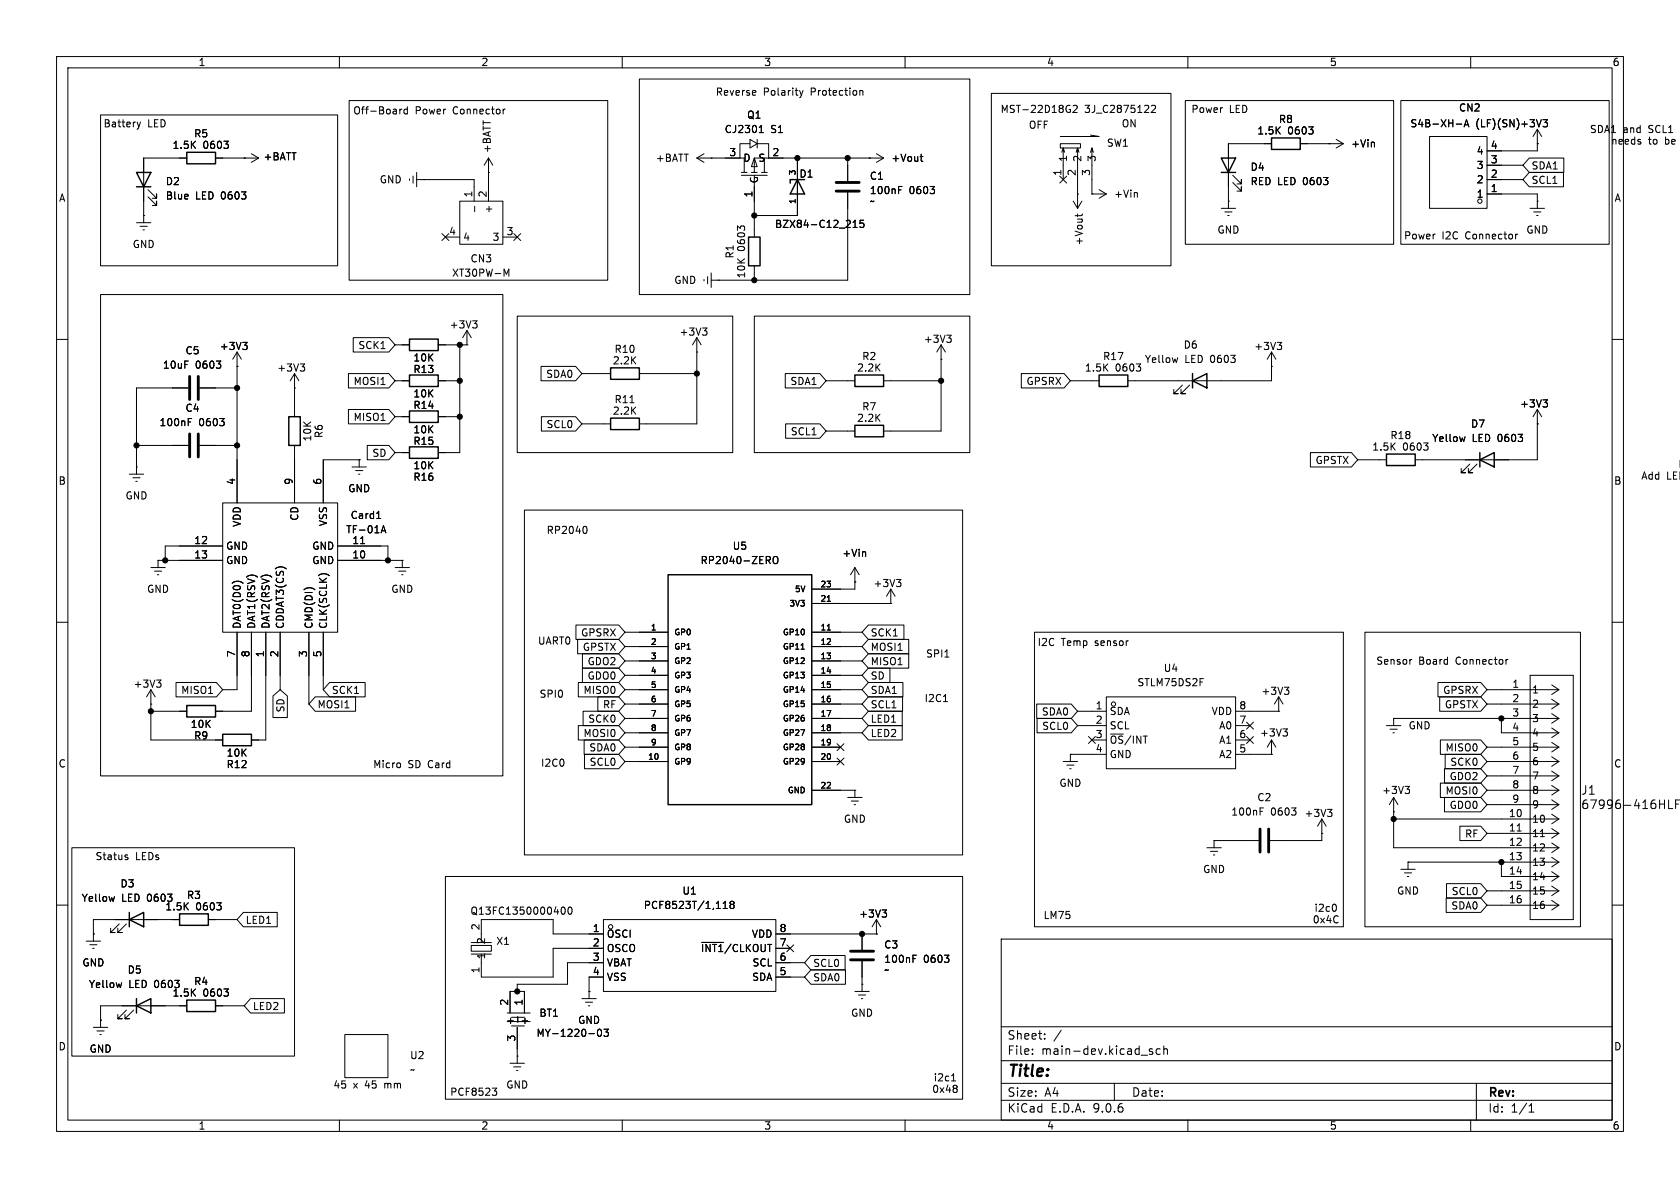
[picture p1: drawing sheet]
<svg xmlns="http://www.w3.org/2000/svg" width="297mm" height="210mm" viewBox="0 0 297 210" stroke-linecap="round" stroke-linejoin="round" font-family="sans-serif">
<g fill="none" stroke="#000" stroke-width=".18">
<path d="M10 10h277v190h-277zM12 12h273v186h-273zM60 10v2M61.7 17.8h45.7v31.7h-45.7zM70.7 19.3v.8M71 19.3l-.3 .2M72 19.4l-.3-.1-.3 .2 .1 .6h.5M72 18.9v1.2M89.3 19.3l-.4 .2M110 10v2M113 14h58.4v38.1h-58.4zM133.6 16.1v.2l-.6 .1"/>
<path d="M141.4 16l.3 .8M141.7 16.8l-.3 .5M142 16l-.3 .8M152 16v.8M152 16.1l.2-.1 .3 .1 .1 .7M160 10v2M175.3 16.5h31.7v30.5h-31.7zM189 19.3h.2v.5M189.7 18.7l.5-.1 .2 .4-.7 .9h.7M203.6 18.7l.4-.1 .3 .4-.8 .9h.8M209.5 17.8h36.9v25.4h-36.9zM210 10v2"/>
<path d="M247.6 17.8h36.9v25.4h-36.9zM260 10v2M17.8 20.3h41.9v26.7h-41.9zM24.1 39.4h2.6M24.2 21.6l.3 .8M24.5 22.4l-.1 .4M24.8 21.6l-.3 .8M25.4 38.1h.1M26.2 34.8l1.5 1.5v-.7v.7h-.8M26.2 33.5l1.5 1.6v-.8v.8h-.8M33 27.9h-7.6v11.5M38.1 27.9h7.6"/>
<path d="M39.6 25h.8l-.5 .4M40.3 25.6v.5M43.2 27.9h.1M44.4 27.2l1.3 .7M45.7 27.9l-1.3 .8M72.4 31.6v.3M73 31.1v1.3M73.7 31.8h10.1v3.8M73.7 30.5v2.5M74.9 31.8h.1M81.3 35.6h7.6v7.6h-7.6zM83.9 36.5v.9"/>
<path d="M86.4 30.5h.1M86.4 27.9v7.7M86.4 27.9l-.8 1.3M86.4 27.9l.7 1.3M123.2 27.9h7.6M123.2 27.9l1.3 .8M124.5 27.2l-1.3 .7M125.7 27.9h.1M131.1 31h4.5M131.1 30.5h1M132.6 25.4h-1.8v2.5h.8v2.6M132.6 24.6l1.3 .8-1.3 .8z"/>
<path d="M132.8 30.5h1.1M133.3 27.9l.6 1.6h-1.1zM133.3 33v8.9M133.9 25.4h2v2.5M133.9 24.6v1.6M134.2 23.4h.8M134.3 22.5l.3-.3v1.2M134.6 30.5h1M135.1 27.9v2.6M135.9 27.9h-2.6v2.6M135.9 27.9h20.3M141 27.9v10.2h-7.7"/>
<path d="M149.9 34v15.5h-24.2M149.9 27.9v4.1M150.8 39.3l.4-.4v1.3M152.7 38.9h-.6l-.1 .6 .2-.1 .4 .1 .1 .2v.4l-.2 .1-.5-.1M153.7 27.9h.1M154.9 27.2l1.3 .7M156.2 27.9l-1.3 .8M158.9 33.6h.4M158.9 33h.6M162.7 27.7h.5M162.9 27.2v1.1l.3 .2M164.4 33h.8l-.4 .4"/>
<path d="M165.2 33.6v.5M187.4 31.1l1.2 1.3M187.4 25.4h3.6v.8h-3.6zM188 26.2l-.3 .7M188.2 26.9l-.2-.7v5.6M188.6 31.1l-1.2 1.3M189.7 35.6l.8 1.2M190.5 37.8v.5M190.5 34.3h.1M190.5 26.2l-.2 .7M190.7 26.9l-.2-.7v10.6M191.3 35.6l-.8 1.2"/>
<path d="M191.3 37.8l-.1 .3h-1.1M192.8 23.9l1.5 .2h-6.9M193 34.3h.1M193 34.3h2.6M193 26.2l-.2 .7M193.3 26.9l-.3-.7v8.1M194.3 33.5l1.3 .8M195.6 34.3l-1.3 .8M200.9 34l.2 .2v.7M215.9 36.8h2.5M216.5 37.5h1.3M217 38.1h.3"/>
<path d="M217.2 35.6h.1M217.9 32.3l1.6 1.5v-.8v.8h-.8M217.9 31l1.6 1.5v-.7v.7h-.8M224.8 25.4h-7.6v11.4M229.9 25.4h7.6M231.4 22.4h.7l-.4 .5M232.1 23v.6M234.9 25.4h.1M236.2 24.6l1.3 .8M237.5 25.4l-1.3 .8M242.8 25.1l.2 .2v.7M252.7 24.1h10.2v12.7h-10.2z"/>
<path d="M257.4 21.9h1M258.8 22.4l.5-1.2 .4 1.2M259 22.1h.6M262.9 34.3h8.9v2.5M262.9 31.8h6.3M262.9 29.2h6.3M270.4 27.9h6.1v2.6h-6.1l-1.2-1.3zM270.4 30.5h6v2.5h-6l-1.2-1.2zM270.5 36.8h2.5M271.1 37.5h1.3M271.7 38.1h.2M271.8 25.4h.1"/>
<path d="M271.8 35.6h.1M271.8 22.9v3.8h-8.9M271.8 22.9l-.8 1.2M271.8 22.9l.7 1.2M272.8 21.2h.8l-.5 .4M273.3 21.6l.3 .3v.3l-.3 .2M17.8 52.1h71.1v85.1h-71.1zM24.8 40h1.2M25.3 40.6h.2M62.4 59.7h6.3l1.1 1.3-1.1 1.2h-6.3zM78.1 41.3l1.2 1.2M78.7 41.9h2.6"/>
<path d="M79.3 41.3l-1.2 1.2M82.5 58.4l-.7 1.3M82.5 58.4l.8 1.3M82.5 58.4v2.6M83.6 56.7h.7l-.4 .5M84.1 57.2l.2 .2v.3l-.2 .3M88.9 41.9h2.5M89.1 47.6l.4 .9 .5-.9v1.2M90.8 41.3l1.2 1.2M91.4 55.9h38.1v24.1h-38.1zM92 41.3l-1.2 1.2M123.2 59.7l-.8 1.3"/>
<path d="M123.2 59.7l.8 1.3M123.2 59.7v15.2h-10.2M124.2 58h.8l-.4 .5M124.5 49.4v.3M124.7 58.5l.3 .2v.3l-.3 .3M125.1 48.9v1.3M125.7 48.3v2.5M127 49.5h.1M130.9 40.4l-.5-.5v.8M131 40h.5M133.3 55.9h38.1v24.1h-38.1zM133.3 47v2.5"/>
<path d="M150.8 40.2h.7M167.4 59.3h.8l-.5 .4M167.9 59.7l.3 .3v.3l-.3 .2M268.3 41.4l-.4 .2M10 60h2M24.1 78.7h9.2M33.3 68.6h-9.2v15.2M33.3 74.6h.4M33.3 74h.6M35.3 68.6h6.6M35.3 78.7h6.6M38.2 63.8h.8l-.4 .5"/>
<path d="M38.8 74h.8l-.4 .5M39 64.4v.6M39.6 74.6v.5M41.9 64.8h.1M41.9 62.2v26.7M41.9 62.2l-.8 1.3M41.9 62.2l.8 1.3M42.9 60.5h.8l-.4 .5M43.5 61l.2 .2v.4l-.2 .2M52.1 68.6h.1M52.1 66l-.8 1.3M52.1 66l.7 1.3"/>
<path d="M52.1 66v7.7M52.1 78.7v10.2M53.1 64.3h.8l-.5 .5M53.6 64.8l.3 .3v.3l-.3 .2M61.6 72.4h7.1l1.1 1.3-1.1 1.2h-7.1zM61.6 66h7.1l1.1 1.3-1.1 1.3h-7.1zM64.9 78.7h3.8l1.1 1.3-1.1 1.3h-3.8zM69.8 73.7h2.6M69.8 61h2.6M69.8 67.3h2.6M77.5 73.7h3.8M77.5 61h5"/>
<path d="M77.5 67.3h3.8M81.3 61v19h-3.8M82.5 61h.1M95.6 64.8h6.2l1.1 1.2-1.1 1.3h-6.2zM95.7 73.7h6.1l1.1 1.2-1.1 1.3h-6.1zM102.9 66h5M102.9 74.9h5M111.4 71.2h.7M113 66h10.2M123.2 62.2h.1M138.8 66h6.1l1.1 1.3-1.1 1.3h-6.1zM138.9 74.9h6l1.1 1.3-1.1 1.3h-6z"/>
<path d="M146 67.3h5.1M146 76.2h5.1M156.2 67.3h10.2M166.4 63.5h.1M166.4 61v15.2h-10.2M166.4 61l-.8 1.2M166.4 61l.7 1.2M180.6 66h7.5l1.1 1.3-1.1 1.3h-7.5zM189.2 67.3h5.1M200.9 64.3h.8l-.5 .5M201.6 64.9v.6M208.2 63.2l-.2 .9"/>
<path d="M209 68.1l-1.5 1.5h.8h-.8v-.8M210.3 68.1l-1.5 1.5h.7h-.7v-.8M224.8 64.8h.1M224.8 62.2v5.1h-25.4M224.8 62.2l-.8 1.3M224.8 62.2l.8 1.3M225.8 60.5h.8l-.4 .5M226.3 61l.3 .2v.4l-.3 .2M251.7 78.3h.8l-.5 .5M252.4 78.9v.6M259 77.2l-.2 .8M271.8 74.9h.1"/>
<path d="M271.8 72.4l-.8 1.3M271.8 72.4l.7 1.3M271.8 72.4v8.9h-21.6M272.8 70.7h.8l-.5 .5M273.3 71.2l.3 .2v.3l-.3 .3M285 60h2M22.9 83.8h2.5M23.5 84.5h1.3M24 85.1h.3M24.1 82.6h.1M27.9 99.1h.1M27.9 99.1h11.5"/>
<path d="M27.9 99.1v1.2M39.4 88.9h20.3v22.9h-20.3zM39.4 96.5h-10.2v2.6M59.7 99.1h11.4M59.7 96.5h8.9v2.6M62.2 82.6h2.6M62.9 83.2h1.2M63.4 83.8h.2M63.5 81.3h.1M63.5 81.3h-6.4v7.6M63.5 81.3v1.3M63.7 96.1h.8"/>
<path d="M66.6 91.7h.7M67.4 94.2l.4-1.3 .4 1.3M67.5 93.8h.6M69.8 80h2.6M71.1 99.1h.1M71.1 99.1v1.2M92.7 90.2h77.5v60.9h-77.5zM103.5 93a.79 .79 0 0 1 0 1.3M136.7 98.6l.3-.2a.43 .43 0 0 1 .5 .4v.4a.42 .42 0 0 1-.4 .5 .42 .42 0 0 1-.4-.5zM152.9 97.5l.1 .2v.7M231.7 80h7.2l1.1 1.3-1.1 1.3h-7.2zM240 81.3h5.1"/>
<path d="M259.8 82l-1.5 1.6h.8h-.8v-.8M261.1 82l-1.5 1.6h.7h-.7v-.8M10 110h2M26.7 100.3h2.5M27.3 101h1.3M27.8 101.6h.3M41.6 102.8h.8M41.9 111.8v10.1h-2.5M44.4 111.8v13.9h-6.3M47 111.8v19h-2.6M49.5 111.8v10.1M54.6 111.8v12.7"/>
<path d="M56.6 101.5l.5-.1 .8 .1M57.1 111.8v10.1M69.8 100.3h2.6M70.5 101h1.3M71 101.6h.2M101.8 110.5h7.6l1.1 1.3-1.1 1.2h-7.6zM102.1 113h7.3l1.1 1.3-1.1 1.3h-7.3zM103 115.6h6.4l1.1 1.2-1.1 1.3h-6.4zM103 118.1h6.4l1.1 1.3-1.1 1.3h-6.4zM110.5 111.8h7.6M110.5 114.3h7.6M110.5 116.8h7.6"/>
<path d="M110.5 119.4h7.6M141.6 114.8h.6M143.5 111.8h8.9M143.5 114.3h8.9M143.5 116.8h8.9M143.5 119.4h8.9M143.5 106.7h14M146.2 106.3h.6M146.2 111.4h.6M151.1 102.9h.1M151.1 100.3v3.8h-7.6M151.1 100.3l-.7 1.3"/>
<path d="M151.1 100.3l.8 1.3M153.5 110.5h6.3v2.5h-6.3l-1.1-1.2zM153.5 118.1h3.8v2.6h-3.8l-1.1-1.3zM153.5 113h7.2v2.6h-7.2l-1.1-1.3zM153.5 115.6h7.2v2.5h-7.2l-1.1-1.3zM157.5 106.7h.1M157.5 104.1l-.8 1.3M157.5 104.1l.7 1.3M157.5 104.1v2.6M158.5 102.4h.8l-.5 .5M159 102.9l.3 .3v.3l-.3 .2M167 116.2h.8"/>
<path d="M182.9 111.8h54.6v52h-54.6zM241.3 111.8h38.1v52h-38.1zM249.6 116.6h-.2M266.6 116.6l-.4 .2M270.5 119.4h7.6v43.2h-7.6zM285 110h2M26.7 124.5h.1M26.7 121.9l-.8 1.3M26.7 121.9l.7 1.3M26.7 121.9v8.9h12.7M26.7 125.7h6.3M27.7 120.2h.8l-.5 .5"/>
<path d="M28.2 120.7l.3 .2v.3l-.3 .3M31.1 120.6h7.2l1.1 1.3-1.1 1.3h-7.2zM48.3 123l1.2-1.1 1.3 1.1v3.8h-2.5zM55.7 123.2h7.2v2.5h-7.2l-1.1-1.2zM58.3 120.6h6.3v2.6h-6.3l-1.2-1.3zM70.8 135v.6M102.2 128.3h7.2l1.1 1.2-1.1 1.3h-7.2zM102.2 120.6h7.2l1.1 1.3-1.1 1.3h-7.2zM103.1 125.7h6.3l1.1 1.3-1.1 1.3h-6.3zM103.3 130.8h6.1l1.1 1.3-1.1 1.3h-6.1zM103.3 133.3h6.1l1.1 1.3-1.1 1.3h-6.1zM105.7 123.2h3.7l1.1 1.3-1.1 1.2h-3.7z"/>
<path d="M110.5 129.5h7.6M110.5 121.9h7.6M110.5 124.5h7.6M110.5 127h7.6M110.5 132.1h7.6M110.5 134.6h7.6M143.5 129.5h8.9M143.5 121.9h8.9M143.5 124.5h8.9M143.5 127h8.9M143.5 132.1h5.1M143.5 134.6h5.1"/>
<path d="M143.5 139.7h7.6M148 131.5l1.2 1.2M148 134l1.2 1.2M149.2 131.5l-1.2 1.2M149.2 134l-1.2 1.2M151.1 139.7h.1M151.1 139.7v1.3M153.5 123.2h6.1v2.5h-6.1l-1.1-1.2zM153.5 125.7h6v2.6h-6l-1.1-1.3zM153.5 128.3h6v2.5h-6l-1.1-1.3zM153.5 120.6h6.1v2.6h-6.1l-1.1-1.3zM166.8 124h.7"/>
<path d="M183.3 124.5h6.1l1.1 1.2-1.1 1.3h-6.1zM183.3 127h6.1l1.1 1.3-1.1 1.2h-6.1zM188 134.6h2.5M188.6 135.3h1.3M189.1 135.9h.3M189.2 133.4h.1M189.2 133.4h6.4M189.2 133.4v1.2M190.5 125.7h5.1M190.5 128.3h5.1M192.4 130.2l1.2 1.2M193 130.8h2.6"/>
<path d="M193.6 130.2l-1.2 1.2M195.6 123.2h22.8v12.7h-22.8zM218.4 125.7h7.7M218.4 130.8h2.6M218.4 128.3h2.6M218.4 133.4h6.4M220.4 130.2l1.2 1.2M220.4 127.7l1.2 1.2M221.6 130.2l-1.2 1.2M221.6 127.7l-1.2 1.2M224.8 133.4h.1M224.8 130.8l-.8 1.3"/>
<path d="M224.8 130.8l.8 1.3M224.8 130.8v2.6M226.1 125.7h.1M226.1 123.2l-.8 1.3M226.1 123.2l.7 1.3M226.1 123.2v2.5M226.8 128.8h.8l-.4 .5M227.1 121.5h.8l-.5 .5M227.4 129.3l.2 .3v.3l-.2 .2M227.6 122l.3 .2v.3l-.3 .3M245.1 128.3h2.5M245.7 128.9h1.3"/>
<path d="M246.3 129.5h.2M246.4 127h.1M246.4 127v1.3M246.4 127h29.2M248.4 139h.8l-.4 .5M248.9 139.5l.3 .2v.3l-.3 .3M254.2 120.6h7.6l1.1 1.3-1.1 1.3h-7.6zM254.5 123.2h7.3l1.1 1.3-1.1 1.2h-7.3zM254.6 138.4h7.2l1.1 1.3-1.1 1.3h-7.2zM254.6 130.8h7.2l1.1 1.3-1.1 1.3h-7.2zM255.4 135.9h6.4l1.1 1.3-1.1 1.2h-6.4zM255.5 133.3h6.3l1.1 1.3-1.1 1.3h-6.3z"/>
<path d="M262.9 121.9h12.7M262.9 124.5h12.7M262.9 132.1h12.7M262.9 134.6h12.7M262.9 139.7h12.7M262.9 137.2h12.7M265.4 127v2.5h10.2M274.3 121.1l1.3 .8M274.3 123.6l1.3 .9M274.3 126.2l1.3 .8M274.3 128.7l1.3 .8M274.3 131.2l1.3 .9"/>
<path d="M274.3 133.8l1.3 .8M274.3 136.3l1.3 .9M274.3 138.9l1.3 .8M275.6 121.9l-1.3 .9M275.6 124.5l-1.3 .8M275.6 127l-1.3 .8M275.6 129.5l-1.3 .9M275.6 132.1l-1.3 .8M275.6 134.6l-1.3 .9M275.6 137.2l-1.3 .8M275.6 139.7l-1.3 .8M12.7 149.9h39.4v36.8h-39.4z"/>
<path d="M20.2 158.5l-.2 .8M22.3 151.1l.3 .1M22.3 151.5l.3 .1v.2l-.1 .2h-.3M38.3 159.6h.8l-.4 .5M78.7 154.9h91.5v39.4h-91.5zM127.8 159.7l.4-.4v1.3M129.3 159.9l-.2 .2v.4l.2 .1 .4-.1 .1-.1v-.3l-.3-.2M129.3 159.9l-.2-.3 .2-.3h.2l.3 .3-.3 .3M129.3 159.9h.2M149.9 141h2.5M150.5 141.6h1.3M151 142.2h.3"/>
<path d="M213.4 149.9h2.5M214 150.5h1.3M214.5 151.1h.3M214.6 148.6h.1M214.6 148.6h7.9M214.6 148.6v1.3M222.8 143.4h.4M222.8 142.8h.6M228.3 142.8h.8l-.4 .5M229.1 143.4v.6M233.7 147.3h.1M233.7 144.8v3.8h-9.2"/>
<path d="M233.7 144.8l-.8 1.3M233.7 144.8l.7 1.3M234.7 143.1h.8l-.5 .5M235.2 143.6l.3 .2v.3l-.3 .2M236.1 159.9l.2 .4-.2 .7M246.4 143.5h.1M246.4 141v8.9h29.2M246.4 141l-.8 1.2M246.4 141l.7 1.2M246.4 144.8h29.2M247.6 153.7h2.6M248.3 154.3h1.3"/>
<path d="M248.8 154.9h.2M248.9 152.4h.1M248.9 152.4v1.3M248.9 152.4h26.7M255.4 141h6.4l1.1 1.2-1.1 1.3h-6.4zM255.7 158.7h6.1l1.1 1.3-1.1 1.3h-6.1zM255.7 156.2h6.1l1.1 1.3-1.1 1.3h-6.1zM258.1 146h3.7l1.1 1.3-1.1 1.3h-3.7zM262.9 142.2h12.7M262.9 147.3h12.7M262.9 157.5h12.7M265.4 152.4v2.5h10.2"/>
<path d="M268.2 146.9h.7M272.3 147.9h.7M274.3 141.4l1.3 .8M274.3 143.9l1.3 .9M274.3 146.5l1.3 .8M274.3 149l1.3 .9M274.3 151.6l1.3 .8M274.3 154.1l1.3 .8M274.3 156.6l1.3 .9M274.3 159.2l1.3 .8M275.6 142.2l-1.3 .9M275.6 144.8l-1.3 .8"/>
<path d="M275.6 147.3l-1.3 .9M275.6 149.9l-1.3 .8M275.6 152.4l-1.3 .8M275.6 154.9l-1.3 .9M275.6 157.5l-1.3 .8M295 141.4v1.5h.7M296.2 142.1h.5M297 141.4h-.8v1.5M10 160h2M15.2 166.4h2.6M15.9 167h1.2M16.4 167.6h.2"/>
<path d="M16.5 165.1h.1M21.1 163.3l-1.5 1.5h.7h-.7v-.7M21.5 173.7l-.2 .9M22.4 163.3l-1.6 1.5h.8h-.8v-.7M22.4 178.6l-1.6 1.5h.8h-.8v-.8M23.6 178.6l-1.5 1.5h.8h-.8v-.8M31.7 162.6h-15.2v3.8M33 177.8h-15.2v3.8M36.8 162.6h5.1M38.1 177.8h5.1M39 160.2v.5M39.6 174.8h.8l-.5 .5"/>
<path d="M40.3 175.4v.6M43 161.3h6v2.5h-6l-1.1-1.2zM44.3 176.5h6v2.6h-6l-1.1-1.3zM83.3 167.1h3.6v1.1h-3.6zM83.3 168.7h3.6M83.3 166.6h3.6M89.7 179.1h4M90.2 179.1v-3.8h2.5v3.8M90.4 179.8h2.3M91.5 179.7v1M99.4 160.4l.1-.1a.68 .68 0 0 1 .4 .7 .68 .68 0 0 1-.4 .6 .84 .84 0 0 1-.1-1.2zM100.5 160.5l.2-.2a.68 .68 0 0 1 .4 .7 .68 .68 0 0 1-.4 .6l-.2-.1-.1-.4z"/>
<path d="M102.9 176.5h2.5M103.5 177.2h1.3M104 177.8h.3M104.1 175.3h.1M106.7 162.6h30.5v12.7h-30.5zM106.7 165.1h-8.9v-2.5h-12.7v4M106.7 167.6h-8.9v5.1h-12.7v-4M106.7 172.7h-2.6v3.8M106.7 170.2h-6.4v3.8h-8.9v1.3M124 166.6h3.9M127.8 160.6h.8M137.2 167.6h2.5"/>
<path d="M137.2 165.1h17.7M137.2 170.2h5M137.2 172.7h5M139.1 167l1.2 1.2M140.3 167l-1.2 1.2M143.4 171.4h6.1v2.6h-6.1l-1.2-1.3zM143.4 168.9h6v2.6h-6l-1.2-1.3zM151.1 175.3h2.6M151.8 175.9h1.2M152.3 176.5h.2M152.4 174h.1M152.4 165.1v2.8"/>
<path d="M152.4 169.9v5.4M154.9 165.1h.1M154.9 162.6l-.7 1.2M154.9 162.6l.8 1.2M154.9 162.6v2.5M155.9 160.9h.8l-.4 .4M156.5 161.3l.2 .3v.3l-.2 .2M161.4 169.5h.4M161.4 168.9h.6M167 168.9h.8l-.5 .4M167.7 169.5v.5M177 166h108v32h-108z"/>
<path d="M262.9 160h12.7M275.6 160l-1.3 .9M285 160h2M16.5 181.6h2.5M17.1 182.2h1.3M17.7 182.9h.2M17.8 180.3h.1M60 198v2M61 182.9h7.6v7.6h-7.6zM87 192.4h.8l-.4 .4 .4 .2v.4l-.2 .2h-.4M89.7 180.6h4M90.2 188h2.5"/>
<path d="M90.4 181.4h2.3M90.8 188.6h1.3M91.3 189.2h.3M91.4 186.7h.1M91.4 181.6v6.4M104.1 182.7h1M105.7 182.1l.2-.2a.68 .68 0 0 1 .5 .7 .68 .68 0 0 1-.5 .6l-.2-.1-.1-.4zM106.8 181.9h.8l-.5 .5 .4 .1v.6l-.2 .1-.5-.1M110 198v2M160 198v2M168.2 191.1h.7M168.5 190l.1-.2v1.3"/>
<path d="M169 191.9l.2 .2-.2 .3 .2 .2v.3l-.2 .2M177 194.5h108M177 191.5h108M177 187.5h108M177 181.5h108M182.5 186.3v.1M182.5 185.5v.1M184.7 183.6v.1M184.7 182.8v.1M187.6 182.1l-1.3 2M197 191.5v3M203.7 185.5l-.3-.1-.2 .2v.2l.5 .2v.3h-.5"/>
<path d="M205.1 185.5l-.4-.1-.3 .3v.4l.1 .2h.6M205.7 185.5l.3-.1 .3 .1 .1 .9M205.7 184.9v1.5M210 198v2M260 198v2M261 191.5v6.5M270.3 196.6h.9M270.3 195.5l.4-.4v1.5"/>
<circle cx="261.6" cy="35.6" r=".38"/>
<circle cx="196.9" cy="124.5" r=".38"/>
<circle cx="108" cy="163.8" r=".38"/>
</g>
<g fill="none" stroke="#000" stroke-width=".25">
<path d="M24.1 30.5h2.6l-1.3 2.5zM24.1 33h2.6M33 26.9h5.1v2.1h-5.1zM141 31.8l1.2 2.5h-2.5zM141 31.8h-1.3v.6M215.9 27.9h2.5l-1.2 2.6zM215.9 30.5h2.5M224.8 24.4h5.1v2h-5.1zM72.4 59.9h5.1v2.1h-5.1zM132.3 41.9h2.1v5.1h-2.1zM51.1 73.7h2v5h-2zM72.4 72.6h5.1v2.1h-5.1z"/>
<path d="M72.4 79h5.1v2h-5.1zM72.4 66.3h5.1v2h-5.1zM107.9 65h5.1v2.1h-5.1zM107.9 73.9h5.1v2h-5.1zM151.1 75.2h5.1v2h-5.1zM151.1 66.3h5.1v2h-5.1zM194.3 66.3h5.1v2h-5.1zM210.8 67.3l2.6-1.3v2.6zM210.8 66v2.6M245.1 80.3h5.1v2h-5.1zM261.6 81.3l2.6-1.3v2.6zM261.6 80v2.6"/>
<path d="M118.1 101.6h25.4v40.6h-25.4zM33 124.7h5.1v2h-5.1zM39.4 129.8h5v2h-5zM22.9 162.6l2.5-1.3v2.5zM22.9 161.3v2.5M24.1 177.8l2.6-1.3v2.6zM24.1 176.5v2.6M31.7 161.5h5.1v2.1h-5.1zM33 176.8h5.1v2h-5.1z"/>
</g>
<path d="M147.8 32.3h4.1M147.8 33.8h4.1M33.5 66.5v4.1M33.5 76.7v4.1M35.1 66.5v4.1M35.1 76.7v4.1M222.8 146.6v4M224.3 146.6v4M150.4 168.1h4M150.4 169.7h4" fill="none" stroke="#000" stroke-width=".51"/>
<g fill="#000" stroke="#000" stroke-width=".18">
<circle cx="133.3" cy="38.1" r=".46"/>
<circle cx="141" cy="27.9" r=".46"/>
<circle cx="149.9" cy="27.9" r=".46"/>
<circle cx="133.3" cy="49.5" r=".46"/>
<circle cx="24.1" cy="78.7" r=".46"/>
<circle cx="41.9" cy="78.7" r=".46"/>
<circle cx="41.9" cy="68.6" r=".46"/>
<circle cx="81.3" cy="73.7" r=".46"/>
<circle cx="81.3" cy="61" r=".46"/>
<circle cx="81.3" cy="67.3" r=".46"/>
<circle cx="123.2" cy="66" r=".46"/>
<circle cx="166.4" cy="67.3" r=".46"/>
<circle cx="29.2" cy="99.1" r=".46"/>
<circle cx="68.6" cy="99.1" r=".46"/>
<circle cx="26.7" cy="125.7" r=".46"/>
<circle cx="265.4" cy="127" r=".46"/>
<circle cx="246.4" cy="144.8" r=".46"/>
<circle cx="265.4" cy="152.4" r=".46"/>
<circle cx="91.4" cy="175.3" r=".46"/>
<circle cx="152.4" cy="165.1" r=".46"/>
</g>
<text font-size="2.8" x="178" y="190.9">Title:</text>
<g font-size="2.1">
<text x="279.5" y="140.7">J1</text>
<text x="279.5" y="143.2">67996-416HLF</text>
<text x="178" y="184">Sheet:</text>
<text x="178" y="186.7">File:</text>
<text x="184.1" y="186.7">main-dev.kicad_sch</text>
<text x="178" y="196.9">KiCad</text>
<text x="178" y="194.1">Size:</text>
<text x="184.7" y="194.1">A4</text>
<text x="185.7" y="196.9">E.D.A.</text>
<text x="193.3" y="196.9">9.0.6</text>
<text x="200" y="194.1">Date:</text>
<text x="263" y="194.3">Rev:</text>
<text x="263" y="196.9">Id:</text>
<text x="267.1" y="196.9">1/1</text>
</g>
<g font-size="1.8">
<text x="35" y="11.9">1</text>
<text x="85" y="11.9">2</text>
<text x="135" y="11.9">3</text>
<text x="185" y="11.9">4</text>
<text x="235" y="11.9">5</text>
<text x="285" y="11.9">6</text>
<text x="126.4" y="17.1">Reverse</text>
<text x="134.9" y="17.1">Polarity</text>
<text x="143.4" y="17.1">Protection</text>
<text x="18.2" y="22.7">Battery</text>
<text x="26.1" y="22.7">LED</text>
<text x="62.4" y="20.4">Off-Board</text>
<text x="73.4" y="20.4">Power</text>
<text x="80.2" y="20.4">Connector</text>
<text x="128" y="23.7">CJ2301</text>
<text x="132" y="21.2">Q1</text>
<text x="136.3" y="23.7">S1</text>
<text x="176.8" y="20.2">MST-22D18G2</text>
<text x="181.8" y="23">OFF</text>
<text x="191.8" y="20.2">3J_C2875122</text>
<text x="198.2" y="22.7">ON</text>
<text x="210.5" y="20.2">Power</text>
<text x="217.3" y="20.2">LED</text>
<text x="222.2" y="24">1.5K</text>
<text x="226" y="21.9">R8</text>
<text x="227.6" y="24">0603</text>
<text x="249.2" y="22.7">S4B-XH-A</text>
<text x="257.8" y="19.9">CN2</text>
<text x="260.9" y="22.7">(LF)(SN) +3V3</text>
<text x="281" y="23.7">SDA1</text>
<text x="286.9" y="23.7">and</text>
<text x="291.5" y="23.7">SCL1</text>
<text x="30.4" y="26.5">1.5K</text>
<text x="34.2" y="24.5">R5</text>
<text x="35.9" y="26.5">0603</text>
<text x="46.5" y="28.5">+BATT</text>
<text x="87" y="27.2" transform="rotate(-90 87 27.2)">+BATT</text>
<text x="115.8" y="28.8">+BATT</text>
<text x="128.8" y="27.7">3</text>
<text x="131.3" y="28.8">D</text>
<text x="134" y="28.8">S</text>
<text x="136.5" y="27.7">2</text>
<text x="157.5" y="28.8">+Vout</text>
<text x="188.8" y="28.7" transform="rotate(-90 188.8 28.7)">1</text>
<text x="191.4" y="28.7" transform="rotate(-90 191.4 28.7)">2</text>
<text x="193.9" y="28.7" transform="rotate(-90 193.9 28.7)">3</text>
<text x="195.6" y="26.1">SW1</text>
<text x="238.8" y="26.3">+Vin</text>
<text x="261" y="27.5">4</text>
<text x="263.5" y="29">3</text>
<text x="263.5" y="26.4">4</text>
<text x="284.7" y="25.8">needs</text>
<text x="291.4" y="25.8">to</text>
<text x="294.4" y="25.8">be</text>
<text x="10.3" y="35.9">A</text>
<text x="29.2" y="32.9">D2</text>
<text x="29.2" y="35.5">Blue</text>
<text x="34.6" y="35.5">LED 0603</text>
<text x="67" y="32.6">GND</text>
<text x="83.6" y="35" transform="rotate(-90 83.6 35)">1</text>
<text x="86.1" y="35" transform="rotate(-90 86.1 35)">2</text>
<text x="133.1" y="35" transform="rotate(-90 133.1 35)">1</text>
<text x="134.2" y="32.5" transform="rotate(-90 134.2 32.5)">G</text>
<text x="141.2" y="31.6">D1</text>
<text x="153.7" y="32">C1</text>
<text x="153.7" y="34.5">100nF</text>
<text x="160.7" y="34.5">0603</text>
<text x="187.7" y="31.2" transform="rotate(-90 187.7 31.2)">1</text>
<text x="190.2" y="31.2" transform="rotate(-90 190.2 31.2)">2</text>
<text x="192.8" y="31.2" transform="rotate(-90 192.8 31.2)">3</text>
<text x="196.9" y="35.2">+Vin</text>
<text x="221" y="30.4">D4</text>
<text x="221" y="32.9">RED LED 0603</text>
<text x="261" y="35.2">1</text>
<text x="261" y="32.6">2</text>
<text x="261" y="30.1">3</text>
<text x="263.5" y="34">1</text>
<text x="263.5" y="31.5">2</text>
<text x="270.7" y="30.2">SDA1</text>
<text x="270.7" y="32.7">SCL1</text>
<text x="285.3" y="35.9">A</text>
<text x="79.3" y="41.7">4</text>
<text x="87.2" y="37.8" transform="rotate(-90 87.2 37.8)">+</text>
<text x="89.5" y="41.7">3</text>
<text x="136.9" y="40.5">BZX84-C12_215</text>
<text x="153.7" y="36.4">~</text>
<text x="215.1" y="41.5">GND</text>
<text x="269.7" y="41.5">GND</text>
<text x="23.4" y="44">GND</text>
<text x="81.8" y="42.8">4</text>
<text x="83.1" y="46.6">CN3</text>
<text x="87" y="42.8">3</text>
<text x="129.9" y="45.8" transform="rotate(-90 129.9 45.8)">R1</text>
<text x="131.9" y="44.4" transform="rotate(-90 131.9 44.4)">0603</text>
<text x="191.6" y="43.5" transform="rotate(-90 191.6 43.5)">+Vout</text>
<text x="248.1" y="42.5">Power</text>
<text x="254.9" y="42.5">I2C</text>
<text x="259.2" y="42.5">Connector</text>
<text x="79.8" y="49.1">XT30PW-M</text>
<text x="119.1" y="50.4">GND</text>
<text x="131.9" y="49.3" transform="rotate(-90 131.9 49.3)">10K</text>
<text x="79.4" y="58.3">+3V3</text>
<text x="120" y="59.5">+3V3</text>
<text x="28.7" y="65.4">10uF</text>
<text x="32.7" y="62.8">C5</text>
<text x="34.5" y="65.4">0603</text>
<text x="38.8" y="62.1">+3V3</text>
<text x="48.9" y="65.9">+3V3</text>
<text x="63.3" y="61.9">SCK1</text>
<text x="73" y="64.1">10K</text>
<text x="108.2" y="64.6">2.2K</text>
<text x="108.5" y="62.6">R10</text>
<text x="151.4" y="65.9">2.2K</text>
<text x="152.3" y="63.9">R2</text>
<text x="163.2" y="60.8">+3V3</text>
<text x="191.7" y="65.9">1.5K</text>
<text x="194.9" y="63.9">R17</text>
<text x="197.2" y="65.9">0603</text>
<text x="202.3" y="64.4">Yellow</text>
<text x="209.2" y="61.8">D6</text>
<text x="209.5" y="64.4">LED 0603</text>
<text x="221.6" y="62.1">+3V3</text>
<text x="62.4" y="68.3">MOSI1</text>
<text x="73" y="66.1">R13</text>
<text x="73" y="70.5">10K</text>
<text x="96.5" y="67">SDA0</text>
<text x="108.5" y="71.5">R11</text>
<text x="139.6" y="68.3">SDA1</text>
<text x="181.4" y="68.3">GPSRX</text>
<text x="28.1" y="75.5">100nF</text>
<text x="32.7" y="73">C4</text>
<text x="35.1" y="75.5">0603</text>
<text x="57.3" y="77.5" transform="rotate(-90 57.3 77.5)">R6</text>
<text x="62.4" y="74.6">MISO1</text>
<text x="73" y="76.8">10K</text>
<text x="73" y="72.5">R14</text>
<text x="96.5" y="75.9">SCL0</text>
<text x="108.2" y="73.5">2.2K</text>
<text x="139.7" y="77.2">SCL1</text>
<text x="151.4" y="74.8">2.2K</text>
<text x="152.3" y="72.7">R7</text>
<text x="245.7" y="77.8">R18</text>
<text x="260" y="75.8">D7</text>
<text x="268.6" y="72.2">+3V3</text>
<text x="55.2" y="78.1" transform="rotate(-90 55.2 78.1)">10K</text>
<text x="65.7" y="81">SD</text>
<text x="73" y="78.8">R15</text>
<text x="73" y="83.2">10K</text>
<text x="232.5" y="82.2">GPSTX</text>
<text x="242.5" y="79.9">1.5K</text>
<text x="248" y="79.9">0603</text>
<text x="253.1" y="78.3">Yellow</text>
<text x="260.3" y="78.3">LED 0603</text>
<text x="296.6" y="82.9">RG</text>
<text x="10.3" y="85.9">B</text>
<text x="22.1" y="88.5">GND</text>
<text x="41.7" y="85.8" transform="rotate(-90 41.7 85.8)">4</text>
<text x="51.8" y="85.8" transform="rotate(-90 51.8 85.8)">9</text>
<text x="56.9" y="85.8" transform="rotate(-90 56.9 85.8)">6</text>
<text x="61.5" y="87.2">GND</text>
<text x="73" y="85.2">R16</text>
<text x="285.3" y="85.9">B</text>
<text x="290.1" y="85">Add</text>
<text x="294.6" y="85">LED</text>
<text x="42.8" y="93.2" transform="rotate(-90 42.8 93.2)">VDD</text>
<text x="52.9" y="92.2" transform="rotate(-90 52.9 92.2)">CD</text>
<text x="58" y="93.1" transform="rotate(-90 58 93.1)">VSS</text>
<text x="61.1" y="94.5">TF-01A</text>
<text x="61.9" y="91.9">Card1</text>
<text x="96.5" y="94.6">RP2040</text>
<text x="34.2" y="98.8">13</text>
<text x="34.2" y="96.3">12</text>
<text x="39.9" y="99.9">GND</text>
<text x="39.9" y="97.4">GND</text>
<text x="55.1" y="99.9">GND</text>
<text x="55.1" y="97.4">GND</text>
<text x="62.2" y="98.8">10</text>
<text x="62.2" y="96.3">11</text>
<text x="123.8" y="99.9">RP2040-ZERO</text>
<text x="129.4" y="97.4">U5</text>
<text x="148.8" y="98.7">+Vin</text>
<text x="25.9" y="105">GND</text>
<text x="69.1" y="105">GND</text>
<text x="154.3" y="104">+3V3</text>
<text x="42.8" y="111.3" transform="rotate(-90 42.8 111.3)">DAT0(D0)</text>
<text x="45.3" y="111.3" transform="rotate(-90 45.3 111.3)">DAT1(RSV)</text>
<text x="47.9" y="111.3" transform="rotate(-90 47.9 111.3)">DAT2(RSV)</text>
<text x="50.4" y="111.3" transform="rotate(-90 50.4 111.3)">CDDAT3(CS)</text>
<text x="55.5" y="111.3" transform="rotate(-90 55.5 111.3)">CMD(DI)</text>
<text x="58" y="111.3" transform="rotate(-90 58 111.3)">CLK(SCLK)</text>
<text x="102.6" y="112.7">GPSRX</text>
<text x="153.8" y="112.7">SCK1</text>
<text x="41.7" y="116.3" transform="rotate(-90 41.7 116.3)">7</text>
<text x="44.2" y="116.3" transform="rotate(-90 44.2 116.3)">8</text>
<text x="46.7" y="116.3" transform="rotate(-90 46.7 116.3)">1</text>
<text x="49.3" y="116.3" transform="rotate(-90 49.3 116.3)">2</text>
<text x="54.4" y="116.3" transform="rotate(-90 54.4 116.3)">3</text>
<text x="56.9" y="116.3" transform="rotate(-90 56.9 116.3)">5</text>
<text x="95" y="114.2">UART0</text>
<text x="102.9" y="115.3">GPSTX</text>
<text x="103.8" y="117.8">GDO2</text>
<text x="153.8" y="115.3">MOSI1</text>
<text x="153.8" y="117.8">MISO1</text>
<text x="163.6" y="116.4">SPI1</text>
<text x="183.3" y="114.4">I2C</text>
<text x="187.6" y="114.4">Temp</text>
<text x="193.7" y="114.4">sensor</text>
<text x="205.6" y="119">U4</text>
<text x="243.2" y="117.7">Sensor</text>
<text x="250.8" y="117.7">Board</text>
<text x="257.5" y="117.7">Connector</text>
<text x="23.5" y="121.8">+3V3</text>
<text x="31.9" y="122.9">MISO1</text>
<text x="56" y="125.4">MOSI1</text>
<text x="58.6" y="122.9">SCK1</text>
<text x="95.3" y="123.5">SPI0</text>
<text x="103.1" y="122.9">MISO0</text>
<text x="103.8" y="120.3">GDO0</text>
<text x="106.5" y="125.4">RF</text>
<text x="153.8" y="125.4">SCL1</text>
<text x="153.8" y="120.3">SD</text>
<text x="153.8" y="122.9">SDA1</text>
<text x="163.4" y="124.3">I2C1</text>
<text x="193.6" y="125.5">1</text>
<text x="201" y="121.5">STLM75DS2F</text>
<text x="219" y="125.5">8</text>
<text x="222.9" y="123">+3V3</text>
<text x="255" y="122.9">GPSRX</text>
<text x="255.3" y="125.4">GPSTX</text>
<text x="267.3" y="121.7">1</text>
<text x="267.3" y="124.2">2</text>
<text x="270.8" y="122.8">1</text>
<text x="270.8" y="125.3">2</text>
<text x="33.6" y="128.9">10K</text>
<text x="34.2" y="130.9">R9</text>
<text x="50.5" y="126" transform="rotate(-90 50.5 126)">SD</text>
<text x="103.1" y="130.5">MOSI0</text>
<text x="103.9" y="128">SCK0</text>
<text x="153.8" y="128">LED1</text>
<text x="153.8" y="130.5">LED2</text>
<text x="184.1" y="126.7">SDA0</text>
<text x="184.2" y="129.2">SCL0</text>
<text x="193.6" y="128">2</text>
<text x="193.6" y="130.6">3</text>
<text x="196.1" y="126.6">SDA</text>
<text x="196.1" y="129.1">SCL</text>
<text x="196.1" y="131.7">~{OS}/INT</text>
<text x="214.1" y="126.6">VDD</text>
<text x="215.4" y="129.1">A0</text>
<text x="215.4" y="131.7">A1</text>
<text x="219" y="128">7</text>
<text x="219" y="130.6">6</text>
<text x="222.7" y="130.4">+3V3</text>
<text x="248.9" y="129.1">GND</text>
<text x="267.3" y="126.7">3</text>
<text x="267.3" y="129.3">4</text>
<text x="267.3" y="131.8">5</text>
<text x="270.8" y="127.9">3</text>
<text x="270.8" y="130.4">4</text>
<text x="10.3" y="135.9">C</text>
<text x="40" y="136">R12</text>
<text x="40" y="134">10K</text>
<text x="65.9" y="136">Micro</text>
<text x="72.1" y="136">SD Card</text>
<text x="95.5" y="135.7">I2C0</text>
<text x="104.1" y="133">SDA0</text>
<text x="104.1" y="135.6">SCL0</text>
<text x="193.6" y="133.1">4</text>
<text x="196.1" y="134.2">GND</text>
<text x="215.4" y="134.2">A2</text>
<text x="219" y="133.1">5</text>
<text x="255.5" y="133">MISO0</text>
<text x="256.3" y="135.6">SCK0</text>
<text x="267.3" y="134.4">6</text>
<text x="267.3" y="136.9">7</text>
<text x="270.8" y="132.9">5</text>
<text x="270.8" y="135.5">6</text>
<text x="285.3" y="135.9">C</text>
<text x="187.2" y="139.3">GND</text>
<text x="222.2" y="141.8">C2</text>
<text x="244.2" y="140.6">+3V3</text>
<text x="255.5" y="140.7">MOSI0</text>
<text x="256.2" y="138.1">GDO2</text>
<text x="256.2" y="143.2">GDO0</text>
<text x="267.3" y="139.4">8</text>
<text x="267.3" y="142">9</text>
<text x="270.8" y="138">7</text>
<text x="270.8" y="140.6">8</text>
<text x="270.8" y="143.1">9</text>
<text x="149.1" y="145.6">GND</text>
<text x="217.6" y="144.4">100nF</text>
<text x="224.6" y="144.4">0603</text>
<text x="230.5" y="144.6">+3V3</text>
<text x="258.9" y="148.3">RF</text>
<text x="266.7" y="144.5">10</text>
<text x="266.7" y="147.1">11</text>
<text x="266.7" y="149.6">12</text>
<text x="270.8" y="145.6">10</text>
<text x="270.8" y="148.2">11</text>
<text x="16.8" y="152.3">Status</text>
<text x="23.9" y="152.3">LEDs</text>
<text x="212.6" y="154.5">GND</text>
<text x="266.7" y="152.1">13</text>
<text x="266.7" y="154.7">14</text>
<text x="270.8" y="150.7">12</text>
<text x="270.8" y="153.3">13</text>
<text x="270.8" y="155.8">14</text>
<text x="14.3" y="159.6">Yellow</text>
<text x="21.2" y="157.1">D3</text>
<text x="21.5" y="159.6">LED 0603</text>
<text x="29.1" y="161.1">1.5K</text>
<text x="32.9" y="159.1">R3</text>
<text x="34.6" y="161.1">0603</text>
<text x="83.1" y="161.9">Q13FC1350000400</text>
<text x="113.7" y="160.9">PCF8523T/1,118</text>
<text x="120.5" y="158.3">U1</text>
<text x="232.3" y="161.4">i2c0</text>
<text x="246.9" y="158.3">GND</text>
<text x="256.5" y="161">SDA0</text>
<text x="256.5" y="158.4">SCL0</text>
<text x="266.7" y="157.2">15</text>
<text x="266.7" y="159.8">16</text>
<text x="270.8" y="158.3">15</text>
<text x="270.8" y="160.9">16</text>
<text x="43.3" y="163.5">LED1</text>
<text x="84.8" y="164.5" transform="rotate(-90 84.8 164.5)">2</text>
<text x="86" y="167" transform="rotate(-90 86 167)">2</text>
<text x="87.6" y="167.2">X1</text>
<text x="104.7" y="164.8">1</text>
<text x="104.7" y="167.4">2</text>
<text x="107.2" y="166">OSCI</text>
<text x="132.8" y="166">VDD</text>
<text x="137.7" y="164.8">8</text>
<text x="137.7" y="167.4">7</text>
<text x="151.8" y="162.4">+3V3</text>
<text x="156.2" y="167.9">C3</text>
<text x="184.4" y="162.7">LM75</text>
<text x="232" y="163.4">0x4C</text>
<text x="14.5" y="171">GND</text>
<text x="22.5" y="172.3">D5</text>
<text x="84.8" y="172.2" transform="rotate(-90 84.8 172.2)">1</text>
<text x="86" y="169.7" transform="rotate(-90 86 169.7)">1</text>
<text x="104.7" y="169.9">3</text>
<text x="104.7" y="172.5">4</text>
<text x="107.2" y="168.5">OSCO</text>
<text x="107.2" y="171">VBAT</text>
<text x="107.2" y="173.6">VSS</text>
<text x="123.8" y="168.5">~{INT1}/CLKOUT</text>
<text x="132.9" y="173.6">SDA</text>
<text x="132.9" y="171">SCL</text>
<text x="137.7" y="169.9">6</text>
<text x="137.7" y="172.5">5</text>
<text x="143.7" y="173.7">SDA0</text>
<text x="143.7" y="171.1">SCL0</text>
<text x="156.2" y="170.4">100nF</text>
<text x="156.2" y="172.3">~</text>
<text x="163.3" y="170.4">0603</text>
<text x="15.6" y="174.9">Yellow</text>
<text x="22.8" y="174.9">LED 0603</text>
<text x="30.4" y="176.4">1.5K</text>
<text x="34.2" y="174.3">R4</text>
<text x="35.9" y="176.4">0603</text>
<text x="44.6" y="178.8">LED2</text>
<text x="89.9" y="177.9" transform="rotate(-90 89.9 177.9)">2</text>
<text x="92.5" y="177.9" transform="rotate(-90 92.5 177.9)">1</text>
<text x="95.3" y="179.9">BT1</text>
<text x="150.4" y="179.9">GND</text>
<text x="10.3" y="185.9">D</text>
<text x="91" y="181.4" transform="rotate(-90 91 181.4)">+</text>
<text x="91.2" y="184.2" transform="rotate(-90 91.2 184.2)">3</text>
<text x="93.6" y="181.4" transform="rotate(-90 93.6 181.4)">+</text>
<text x="94.8" y="183.5">MY-1220-03</text>
<text x="102.1" y="181.2">GND</text>
<text x="285.3" y="185.9">D</text>
<text x="15.7" y="186.3">GND</text>
<text x="72.4" y="190">~</text>
<text x="72.4" y="187.4">U2</text>
<text x="165" y="191.4">i2c1</text>
<text x="58.8" y="192.6">45</text>
<text x="62.4" y="192.6">x</text>
<text x="64.6" y="192.6">45</text>
<text x="68.2" y="192.6">mm</text>
<text x="79.5" y="193.9">PCF8523</text>
<text x="89.4" y="192.6">GND</text>
<text x="164.7" y="193.4">0x48</text>
<text x="35" y="199.9">1</text>
<text x="85" y="199.9">2</text>
<text x="135" y="199.9">3</text>
<text x="185" y="199.9">4</text>
<text x="235" y="199.9">5</text>
<text x="285" y="199.9">6</text>
</g>
<g font-size="1.4">
<text x="140.7" y="31.1" transform="rotate(-90 140.7 31.1)">3</text>
<text x="140.7" y="36.2" transform="rotate(-90 140.7 36.2)">1</text>
<text x="139.4" y="107.4">3V3</text>
<text x="140.4" y="104.9">5V</text>
<text x="145" y="103.9">23</text>
<text x="145" y="106.4">21</text>
<text x="115" y="111.5">1</text>
<text x="119.1" y="112.5">GP0</text>
<text x="138.3" y="112.5">GP10</text>
<text x="145" y="111.5">11</text>
<text x="115" y="114">2</text>
<text x="115" y="116.6">3</text>
<text x="115" y="119.1">4</text>
<text x="119.1" y="115">GP1</text>
<text x="119.1" y="117.6">GP2</text>
<text x="138.3" y="115">GP11</text>
<text x="138.3" y="117.6">GP12</text>
<text x="145" y="114">12</text>
<text x="145" y="116.6">13</text>
<text x="145" y="119.1">14</text>
<text x="115" y="121.7">5</text>
<text x="115" y="124.2">6</text>
<text x="119.1" y="120.1">GP3</text>
<text x="119.1" y="122.7">GP4</text>
<text x="119.1" y="125.2">GP5</text>
<text x="138.3" y="120.1">GP13</text>
<text x="138.3" y="122.7">GP14</text>
<text x="138.3" y="125.2">GP15</text>
<text x="145" y="121.7">15</text>
<text x="145" y="124.2">16</text>
<text x="115" y="126.7">7</text>
<text x="115" y="129.3">8</text>
<text x="115" y="131.8">9</text>
<text x="119.1" y="127.7">GP6</text>
<text x="119.1" y="130.3">GP7</text>
<text x="138.3" y="127.7">GP26</text>
<text x="138.3" y="130.3">GP27</text>
<text x="145" y="126.7">17</text>
<text x="145" y="129.3">18</text>
<text x="145" y="131.8">19</text>
<text x="114.5" y="134.4">10</text>
<text x="119.1" y="132.8">GP8</text>
<text x="119.1" y="135.4">GP9</text>
<text x="138.3" y="132.8">GP28</text>
<text x="138.3" y="135.4">GP29</text>
<text x="145" y="134.4">20</text>
<text x="139.1" y="140.4">GND</text>
<text x="145" y="139.4">22</text>
</g>
</svg>
